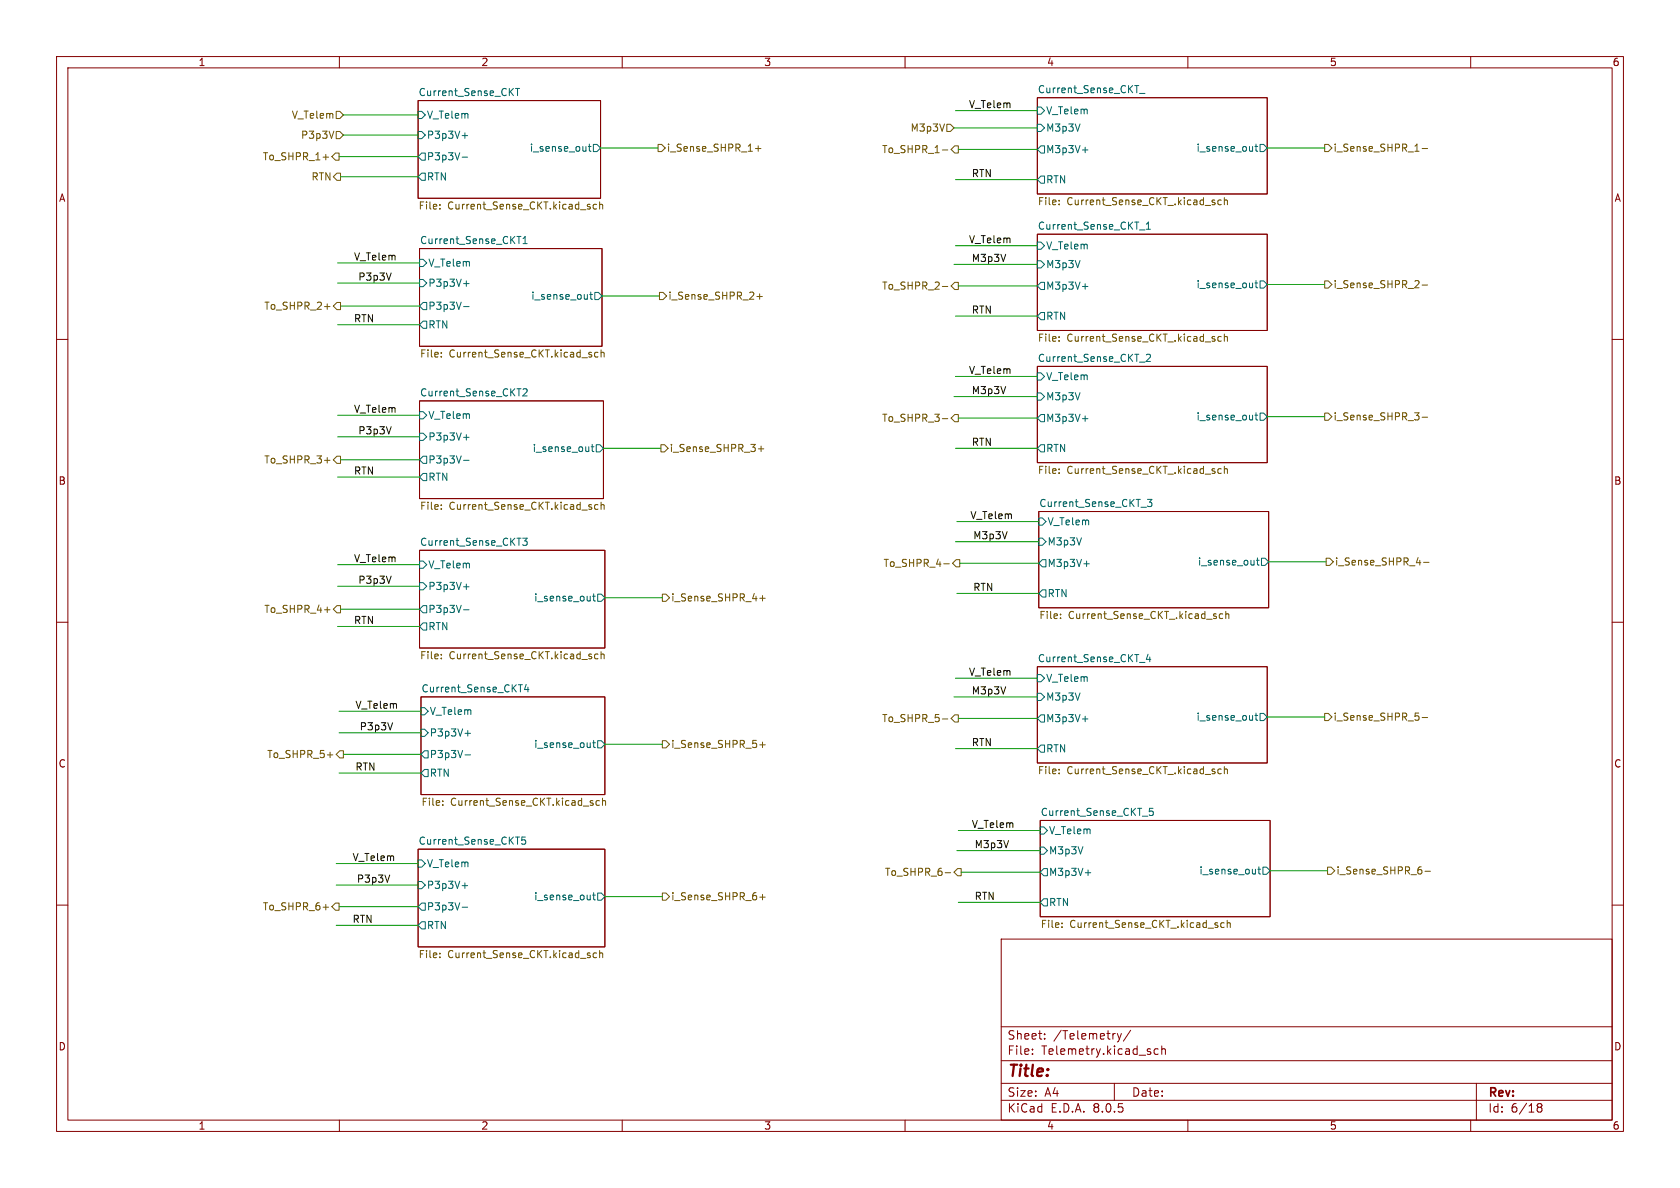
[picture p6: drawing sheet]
<svg xmlns="http://www.w3.org/2000/svg" width="297mm" height="210mm" viewBox="0 0 297 210" stroke-linecap="round" stroke-linejoin="round" font-family="sans-serif">
<g fill="none" stroke="#840000" stroke-width=".18">
<path d="M10 10h277v190h-277zM12 12h273v186h-273zM60 10v2M73.9 17.8h32.3v17.3h-32.3zM110 10v2M160 10v2M183.4 17.3h40.6v17h-40.6zM210 10v2M260 10v2M10 60h2M74.2 43.9h32.2v17.3h-32.2zM183.4 41.4h40.6v17h-40.6z"/>
<path d="M285 60h2M74.2 70.9h32.5v17.2h-32.5zM183.4 64.8h40.6v17h-40.6zM74.2 97.3h32.7v17.3h-32.7zM183.6 90.4h40.7v17h-40.7zM10 110h2M183.4 117.9h40.6v17h-40.6zM285 110h2M74.4 123.2h32.5v17.3h-32.5zM10 160h2M73.9 150.1h33v17.3h-33zM183.9 145h40.6v17.1h-40.6z"/>
<path d="M285 160h2M177 166h108v32h-108zM60 198v2M110 198v2M160 198v2M177 194.5h108M177 191.5h108M177 187.5h108M177 181.5h108M182.5 186.3v.1M182.5 185.5v.1M184.7 183.6v.1"/>
<path d="M184.7 182.8v.1M197 191.5v3M197.5 182.7l.4 1M197.9 183.7l-.2 .4-.2 .1M198.2 182.7l-.3 1M199.9 182.1l-1.3 2M204.7 185.5l-.4-.1-.3 .3v.4l.2 .2h.5M205.4 185.5l.2-.1 .4 .1v.9M205.4 184.9v1.5M210 198v2M260 198v2M261 191.5v6.5"/>
<path d="M271.7 195.5l.3 .2M271.7 195.4l.3-.3 .5 .1 .1 .3-.3 .2M272 195.7h.3M272 195.7l-.3 .3M272.3 195.7l.3 .3-.1 .5-.5 .1-.3-.3"/>
</g>
<g fill="none" stroke="#006464" stroke-width=".18">
<path d="M73.9 19.7h.6l.7 .6-.7 .7h-.6zM91.1 15.6h.8M91.5 15.6v1.3M183.4 18.9h.6l.7 .7-.7 .6h-.6zM201.4 16.5h1M73.9 23.2h.6l.7 .7-.7 .6h-.6zM74.5 30.6h.7v1.3h-.7l-.6-.7zM74.5 27.1h.7v1.2h-.7l-.6-.6zM81.7 27.8h1M81.7 24h1M104 25.9h.5M104.2 25.5v1.1l.3 .1"/>
<path d="M104.9 25.5h.6l.7 .7-.7 .6h-.6zM183.4 22h.6l.7 .6-.7 .6h-.6zM184 31.1h.7v1.3h-.7l-.6-.6zM184 25.8h.7v1.3h-.7l-.6-.7zM191.4 26.5h.9M202.7 39.6l.3-.3v1.2M221.9 25.9h.4M222 25.5v1.1l.3 .1M222.8 25.5h.6l.6 .7-.6 .6h-.6zM74.2 57.4l.6-.6h.6v1.2h-.6zM74.2 45.8h.6l.6 .7-.6 .6h-.6zM74.2 49.4h.6l.6 .6-.6 .7h-.6z"/>
<path d="M74.8 53.5h.6v1.2h-.6l-.6-.6zM82 54.2h.9M82 50.1h.9M91.4 41.8h.7M92.5 43.1h.7M92.5 42.2l.3-.4v1.3M104.3 52.1h.4M104.4 51.6v1.1l.3 .2M105.2 51.7h.6l.6 .6-.6 .7h-.6zM183.4 46.1h.6l.7 .6-.7 .7h-.6zM183.4 42.8h.6l.7 .6-.7 .7h-.6zM184 55.2h.7v1.3h-.7l-.6-.6z"/>
<path d="M184 49.9h.7v1.3h-.7l-.6-.7zM191.4 50.6h.9M201.4 40.6h1M202.7 40.5h.7M221.9 50h.4M222 49.6v1.1l.3 .2M222.8 49.7h.6l.6 .6-.6 .6h-.6zM74.2 72.8h.6l.6 .6-.6 .6h-.6zM74.2 76.6h.6l.6 .6-.6 .7h-.6zM82 77.3h.9M91.4 68.7h.7M92.5 68.8l.5-.1 .2 .4-.8 .9h.8"/>
<path d="M104.5 79h.5M104.7 78.6v1l.3 .2M105.4 78.6h.6l.7 .6-.7 .7h-.6zM183.4 69.5h.6l.7 .6-.7 .6h-.6zM183.4 65.9h.6l.7 .6-.7 .7h-.6zM184 78.6h.7v1.3h-.7l-.6-.7zM184 73.3h.7v1.2h-.7l-.6-.6zM191.4 74h.9M201.4 64h1M202.7 62.7l.4-.1 .3 .4-.8 .9h.8M221.9 73.4h.4M222 73v1.1l.3 .1"/>
<path d="M222.8 73h.6l.6 .7-.6 .6h-.6zM74.2 81.3l.6-.7h.6v1.3h-.6zM74.2 99.2h.6l.6 .6-.6 .7h-.6zM74.8 83.7h.6v1.3h-.6l-.6-.7zM82 81.4h.9M92.4 95.1h.8l-.4 .5 .3 .1v.6l-.1 .1-.6-.1M183.6 95.1h.7l.6 .7-.6 .6h-.7zM183.6 91.6h.7l.6 .6-.6 .6h-.7zM184.3 98.9h.6v1.3h-.6l-.7-.6zM191.6 99.7h1M201.7 89.7h1M202.9 88.3h.7l-.4 .5 .4 .1v.5l-.2 .1-.5-.1"/>
<path d="M222.1 99h.5M222.3 98.6v1.1l.3 .2M223 98.7h.6l.7 .6-.7 .6h-.6zM74.2 107.7l.6-.6h.6v1.2h-.6zM74.2 103h.6l.6 .6-.6 .7h-.6zM74.8 110.1h.6v1.3h-.6l-.6-.7zM82 107.8h.9M82 103.7h.9M104.8 105.4h.5M105 105v1.1l.3 .1M105.7 105h.6l.6 .7-.6 .6h-.6zM183.4 119.3h.6l.7 .6-.7 .6h-.6z"/>
<path d="M184.3 104.3h.6v1.2h-.6l-.7-.6zM201.4 117.1h1M203 115.7l-.3 .9h.7M203.3 116.1v.9M74.4 125.1h.7l.6 .6-.6 .7h-.7zM74.4 128.9h.7l.6 .6-.6 .7h-.7zM75.1 136h.6v1.3h-.6l-.7-.6zM75.1 132.7h.6v1.3h-.6l-.7-.6zM82.2 133.4h1M82.2 129.6h1M93 121l-.3 .9h.8M93.3 121.5v.8"/>
<path d="M104.8 131.3h.5M105 130.9v1.1l.3 .2M105.7 130.9h.6l.6 .7-.6 .6h-.6zM183.4 122.6h.6l.7 .6-.7 .6h-.6zM184 131.7h.7v1.3h-.7l-.6-.7zM184 126.4h.7v1.2h-.7l-.6-.6zM191.4 127.1h.9M221.9 126.5h.4M222 126.1v1l.3 .2M222.8 126.1h.6l.6 .6-.6 .7h-.6zM73.9 152h.6l.7 .7-.7 .6h-.6zM73.9 155.8h.6l.7 .7-.7 .6h-.6z"/>
<path d="M74.5 159.6h.7v1.3h-.7l-.6-.6zM81.7 156.6h1M92.9 148h-.6l-.1 .6 .2-.1h.4l.1 .2v.4l-.2 .1-.5-.1M104.8 158.2h.5M105 157.8v1.1l.3 .2M105.7 157.9h.6l.6 .6-.6 .6h-.6zM183.9 149.7h.6l.7 .7-.7 .6h-.6zM183.9 146.2h.6l.7 .6-.7 .6h-.6zM184.5 158.9h.7v1.2h-.7l-.6-.6zM184.5 153.5h.7v1.3h-.7l-.6-.6zM191.9 154.3h.9M202 144.3h.9"/>
<path d="M203.8 142.9h-.6v.6l.1-.1h.5l.1 .2-.1 .4-.1 .2-.5-.2M222.4 153.7h.5M222.6 153.2v1.1l.3 .2M223.3 153.3h.6l.6 .6-.6 .7h-.6zM74.5 162.9h.7v1.3h-.7l-.6-.6zM81.7 160.4h1"/>
</g>
<g fill="none" stroke="#725600" stroke-width=".18">
<path d="M59.4 19.7h.7l.6 .6-.6 .7h-.7zM57.1 27.8h1M59 23.2l-.4 1.3M59.3 27.1h.6v1.2h-.6l-.6-.6zM59.4 23.2h.7l.6 .7-.6 .6h-.7zM59.6 30.6h.6v1.3h-.6l-.7-.7zM77.8 36.2v.1M77.8 36.8v.2M105.5 36.2l-.4-.1-.2 .3 .1 .5h.5M106 35.7v1.3M106 36.2l.2-.1 .3 .1 .1 .8M116.3 25.5h.7l.6 .7-.6 .6h-.7z"/>
<path d="M133.6 26.3h.9M134 25.8v.9M166.6 26.5h1M167.4 22h.6l.7 .6-.7 .6h-.6zM168.8 25.8h.6v1.3h-.6l-.7-.7zM187.2 35.4v.1M187.2 36.1v.1M215.9 35.4h-.4l-.2 .2 .1 .5h.5M216.4 34.9v1.3M216.4 35.5l.2-.1h.3l.1 .8M234.2 25.5h.6l.7 .7-.7 .6h-.6zM251.4 26.3h1"/>
<path d="M57.4 54.2h.9M59.6 53.5h.6v1.2h-.6l-.7-.6zM116.6 51.7h.6l.7 .6-.7 .7h-.6zM133.8 52.4h1M134.3 51.9v1M166.6 50.6h1M168.8 49.9h.6v1.3h-.6l-.7-.7zM187.2 59.5v.2M215.9 59.5h-.4l-.2 .2 .1 .6h.5M216.4 59.6l.2-.1h.3l.1 .8M216.4 59.1v1.2M234.2 49.7h.6l.7 .6-.7 .6h-.6z"/>
<path d="M251.4 50.4h1M78 63v.1M78 62.3v.2M105.7 62.3h-.3l-.3 .2 .1 .6h.5M106.3 62.4l.1-.1h.3l.1 .8M106.3 61.9v1.2M116.8 78.6h.7l.6 .6-.6 .7h-.7zM134.1 79.3h.9M134.5 78.9v.9M166.6 74h1M168.8 73.3h.6v1.2h-.6l-.7-.6zM187.2 60.2v.1"/>
<path d="M234.2 73h.6l.7 .7-.7 .6h-.6zM251.4 73.8h1M57.4 81.4h.9M59.6 80.6h.6v1.3h-.6l-.7-.6zM78 89.3v.1M78 89.9v.1M105.7 89.3l-.3-.1-.3 .2 .1 .6h.5M106.3 88.8v1.2M106.3 89.3l.1-.1 .3 .1 .1 .7M166.8 99.7h1M169 98.9h.7v1.3h-.7l-.6-.6zM187.2 82.9v.1"/>
<path d="M187.2 83.6v.1M215.9 82.9l-.4-.1-.2 .3 .1 .5h.5M216.4 82.4v1.3M216.4 83l.2-.2 .3 .1 .1 .8M234.4 98.7h.7l.6 .6-.6 .6h-.7zM251.7 99.4h.9M57.4 107.8h.9M59.6 107.1h.6v1.2h-.6l-.7-.6zM78 115.7v.1M78 116.3v.2M105.7 115.7l-.3-.1-.3 .3 .1 .5h.5M106.3 115.2v1.3"/>
<path d="M106.3 115.7l.1-.1 .3 .1 .1 .8M117.1 105h.6l.7 .7-.7 .6h-.6zM134.3 105.8h1M134.8 105.3v.9M187.5 109.2v.1M187.5 108.6v.1M216.2 108.6l-.4-.1-.2 .2 .1 .6h.5M216.7 108.6l.2-.1 .3 .1v.7M216.7 108.1v1.2M57.9 133.4h.9M60.1 132.7h.6v1.3h-.6l-.7-.6zM117.1 130.9h.6l.7 .7-.7 .6h-.6z"/>
<path d="M134.3 131.7h1M134.8 131.2v1M166.6 127.1h1M168.8 126.4h.6v1.2h-.6l-.7-.6zM187.2 136v.1M187.2 136.7v.1M215.9 136l-.4-.1-.2 .3 .1 .5h.5M216.4 135.5v1.3M216.4 136.1l.2-.2 .3 .1 .1 .8M234.2 126.1h.6l.7 .6-.7 .7h-.6zM251.4 126.8h1M59.3 159.6h.6v1.3h-.6l-.6-.6z"/>
<path d="M78.3 142.2v.2M78.3 141.6v.1M106 141.6l-.4-.1-.2 .3 .1 .5h.5M106.5 141.6l.2-.1 .3 .1 .1 .8M106.5 141.1v1.3M117.1 157.9h.6l.7 .6-.7 .6h-.6zM134.3 158.6h1M134.8 158.1v1M167.1 154.3h1M168.7 154.2l.6-.7h.6v1.3h-.6zM234.7 153.3h.6l.7 .6-.7 .7h-.6zM251.9 154h1"/>
<path d="M57.1 160.4h1M77.8 169.2v.1M77.8 168.5v.1M105.5 168.5l-.4-.1-.2 .3 .1 .5h.5M106 168.6l.2-.2 .3 .1 .1 .8M106 168v1.3M187.7 163.8v.2M187.7 163.2v.1M216.4 163.2l-.4-.1-.2 .3 .1 .5h.5M217 163.2l.1-.1 .3 .1 .1 .8M217 162.7v1.3"/>
</g>
<path d="M69.2 48.3l-.5 1.2M69.2 75.4l-.5 1.3M69.2 101.8l-.5 1.3M69.4 127.8l-.4 1.2M68.9 154.7l-.4 1.3" fill="none" stroke="#0f0f0f" stroke-width=".18"/>
<g fill="none" stroke="#009600" stroke-width=".18">
<path d="M168.9 19.6h14.5M59.9 27.7h14M60.2 31.2h13.7M60.7 23.9h13.2M60.7 20.3h13.2M106.2 26.2h10.1M168.7 22.6h14.7M168.9 31.8h14.5M169.4 26.4h14M224 26.2h10.2M59.7 50h14.5M59.7 46.5h14.5"/>
<path d="M59.7 57.4h14.5M60.2 54.1h14M106.4 52.3h10.2M168.7 46.7h14.7M168.9 55.9h14.5M168.9 43.4h14.5M169.4 50.5h14M224 50.3h10.2M59.7 77.2h14.5M59.7 73.4h14.5M106.7 79.2h10.1M168.7 70.1h14.7"/>
<path d="M168.9 79.2h14.5M168.9 66.5h14.5M169.4 73.9h14M224 73.7h10.2M59.7 84.3h14.5M59.7 99.8h14.5M60.2 81.3h14M168.9 95.8h14.7M169.2 92.2h14.4M169.7 99.6h13.9M224.3 99.3h10.1M59.7 103.6h14.5"/>
<path d="M59.7 110.7h14.5M60.2 107.7h14M106.9 105.7h10.2M168.9 119.9h14.5M169.2 104.9h14.4M59.9 125.7h14.5M59.9 129.5h14.5M59.9 136.7h14.5M60.7 133.4h13.7M106.9 131.6h10.2M168.7 123.2h14.7M168.9 132.3h14.5"/>
<path d="M169.4 127h14M224 126.7h10.2M59.4 156.5h14.5M59.4 152.7h14.5M106.9 158.5h10.2M169.2 150.4h14.7M169.4 159.5h14.5M169.4 146.8h14.5M169.9 154.2h14M224.5 153.9h10.2M59.4 163.6h14.5M59.9 160.3h14"/>
</g>
<text font-size="2.8" fill="#840000" x="178" y="190.9">Title:</text>
<g font-size="2.1" fill="#840000">
<text x="178" y="184">Sheet:</text>
<text x="186.2" y="184">/Telemetry/</text>
<text x="178" y="186.7">File:</text>
<text x="184.1" y="186.7">Telemetry.kicad_sch</text>
<text x="178" y="196.9">KiCad</text>
<text x="178" y="194.1">Size:</text>
<text x="184.7" y="194.1">A4</text>
<text x="185.7" y="196.9">E.D.A.</text>
<text x="193.3" y="196.9">8.0.5</text>
<text x="200" y="194.1">Date:</text>
<text x="263" y="194.3">Rev:</text>
<text x="263" y="196.9">Id:</text>
<text x="267.1" y="196.9">6/18</text>
</g>
<g font-size="1.8" fill="#840000">
<text x="35" y="11.9">1</text>
<text x="85" y="11.9">2</text>
<text x="135" y="11.9">3</text>
<text x="185" y="11.9">4</text>
<text x="235" y="11.9">5</text>
<text x="285" y="11.9">6</text>
<text x="10.3" y="35.9">A</text>
<text x="285.3" y="35.9">A</text>
<text x="10.3" y="85.9">B</text>
<text x="285.3" y="85.9">B</text>
<text x="10.3" y="135.9">C</text>
<text x="285.3" y="135.9">C</text>
<text x="10.3" y="185.9">D</text>
<text x="285.3" y="185.9">D</text>
<text x="35" y="199.9">1</text>
<text x="85" y="199.9">2</text>
<text x="135" y="199.9">3</text>
<text x="185" y="199.9">4</text>
<text x="235" y="199.9">5</text>
<text x="285" y="199.9">6</text>
</g>
<g font-size="1.8" fill="#006464">
<text x="73.9" y="17.1">Current_Sense_CKT</text>
<text x="183.4" y="16.6">Current_Sense_CKT_</text>
<text x="75.4" y="21.2">V_Telem</text>
<text x="184.8" y="23.5">M3p3V</text>
<text x="184.8" y="20.4">V_Telem</text>
<text x="75.4" y="28.5">P3p3V-</text>
<text x="75.4" y="24.7">P3p3V+</text>
<text x="93.6" y="27">i_sense_out</text>
<text x="184.8" y="27.3">M3p3V+</text>
<text x="211.4" y="27">i_sense_out</text>
<text x="75.4" y="32.1">RTN</text>
<text x="184.8" y="32.6">RTN</text>
<text x="183.4" y="40.7">Current_Sense_CKT_1</text>
<text x="74.2" y="43.2">Current_Sense_CKT1</text>
<text x="75.6" y="47.3">V_Telem</text>
<text x="184.8" y="47.6">M3p3V</text>
<text x="184.8" y="44.3">V_Telem</text>
<text x="75.6" y="50.9">P3p3V+</text>
<text x="93.8" y="53.2">i_sense_out</text>
<text x="184.8" y="51.4">M3p3V+</text>
<text x="211.4" y="51.2">i_sense_out</text>
<text x="75.6" y="58.3">RTN</text>
<text x="75.6" y="55">P3p3V-</text>
<text x="184.8" y="56.7">RTN</text>
<text x="183.4" y="64.1">Current_Sense_CKT_2</text>
<text x="74.2" y="70.2">Current_Sense_CKT2</text>
<text x="184.8" y="71">M3p3V</text>
<text x="184.8" y="67.4">V_Telem</text>
<text x="75.6" y="74.3">V_Telem</text>
<text x="184.8" y="74.8">M3p3V+</text>
<text x="211.4" y="74.5">i_sense_out</text>
<text x="75.6" y="82.1">P3p3V-</text>
<text x="75.6" y="78.1">P3p3V+</text>
<text x="94.1" y="80.1">i_sense_out</text>
<text x="184.8" y="80.1">RTN</text>
<text x="75.6" y="85.2">RTN</text>
<text x="183.6" y="89.7">Current_Sense_CKT_3</text>
<text x="185.1" y="93.1">V_Telem</text>
<text x="74.2" y="96.6">Current_Sense_CKT3</text>
<text x="75.6" y="100.7">V_Telem</text>
<text x="185.1" y="96.6">M3p3V</text>
<text x="185.1" y="100.4">M3p3V+</text>
<text x="211.7" y="100.2">i_sense_out</text>
<text x="75.6" y="104.5">P3p3V+</text>
<text x="94.3" y="106.5">i_sense_out</text>
<text x="185.1" y="105.8">RTN</text>
<text x="75.6" y="111.6">RTN</text>
<text x="75.6" y="108.6">P3p3V-</text>
<text x="183.4" y="117.1">Current_Sense_CKT_4</text>
<text x="74.4" y="122.5">Current_Sense_CKT4</text>
<text x="184.8" y="124.1">M3p3V</text>
<text x="184.8" y="120.8">V_Telem</text>
<text x="75.9" y="126.6">V_Telem</text>
<text x="75.9" y="130.4">P3p3V+</text>
<text x="184.8" y="127.9">M3p3V+</text>
<text x="211.4" y="127.6">i_sense_out</text>
<text x="75.9" y="137.5">RTN</text>
<text x="75.9" y="134.2">P3p3V-</text>
<text x="94.3" y="132.4">i_sense_out</text>
<text x="184.8" y="133.2">RTN</text>
<text x="73.9" y="149.4">Current_Sense_CKT5</text>
<text x="183.9" y="144.3">Current_Sense_CKT_5</text>
<text x="185.4" y="147.7">V_Telem</text>
<text x="75.4" y="153.5">V_Telem</text>
<text x="185.4" y="151.2">M3p3V</text>
<text x="185.4" y="155">M3p3V+</text>
<text x="211.9" y="154.8">i_sense_out</text>
<text x="75.4" y="161.1">P3p3V-</text>
<text x="75.4" y="157.3">P3p3V+</text>
<text x="94.3" y="159.4">i_sense_out</text>
<text x="185.4" y="160.4">RTN</text>
<text x="75.4" y="164.4">RTN</text>
</g>
<g font-size="1.8" fill="#725600">
<text x="51.5" y="21.2">V_Telem</text>
<text x="160.9" y="23.5">M3p3V</text>
<text x="46.4" y="28.5">To_SHPR_1+</text>
<text x="53.1" y="24.7">P3p3V</text>
<text x="117.8" y="27">i_Sense_SHPR_1+</text>
<text x="155.8" y="27.3">To_SHPR_1-</text>
<text x="235.6" y="27">i_Sense_SHPR_1-</text>
<text x="55" y="32.1">RTN</text>
<text x="73.9" y="37.4">File:</text>
<text x="79.1" y="37.4">Current_Sense_CKT.kicad_sch</text>
<text x="183.4" y="36.6">File:</text>
<text x="188.6" y="36.6">Current_Sense_CKT_.kicad_sch</text>
<text x="118" y="53.2">i_Sense_SHPR_2+</text>
<text x="155.8" y="51.4">To_SHPR_2-</text>
<text x="235.6" y="51.2">i_Sense_SHPR_2-</text>
<text x="46.6" y="55">To_SHPR_2+</text>
<text x="74.2" y="63.5">File:</text>
<text x="79.4" y="63.5">Current_Sense_CKT.kicad_sch</text>
<text x="183.4" y="60.7">File:</text>
<text x="188.6" y="60.7">Current_Sense_CKT_.kicad_sch</text>
<text x="155.8" y="74.8">To_SHPR_3-</text>
<text x="235.6" y="74.5">i_Sense_SHPR_3-</text>
<text x="46.6" y="82.1">To_SHPR_3+</text>
<text x="118.3" y="80.1">i_Sense_SHPR_3+</text>
<text x="183.4" y="84.1">File:</text>
<text x="188.6" y="84.1">Current_Sense_CKT_.kicad_sch</text>
<text x="74.2" y="90.4">File:</text>
<text x="79.4" y="90.4">Current_Sense_CKT.kicad_sch</text>
<text x="156.1" y="100.4">To_SHPR_4-</text>
<text x="235.9" y="100.2">i_Sense_SHPR_4-</text>
<text x="118.6" y="106.5">i_Sense_SHPR_4+</text>
<text x="46.6" y="108.6">To_SHPR_4+</text>
<text x="183.6" y="109.8">File:</text>
<text x="188.9" y="109.8">Current_Sense_CKT_.kicad_sch</text>
<text x="74.2" y="116.9">File:</text>
<text x="79.4" y="116.9">Current_Sense_CKT.kicad_sch</text>
<text x="155.8" y="127.9">To_SHPR_5-</text>
<text x="235.6" y="127.6">i_Sense_SHPR_5-</text>
<text x="47.1" y="134.2">To_SHPR_5+</text>
<text x="118.6" y="132.4">i_Sense_SHPR_5+</text>
<text x="183.4" y="137.2">File:</text>
<text x="188.6" y="137.2">Current_Sense_CKT_.kicad_sch</text>
<text x="74.4" y="142.8">File:</text>
<text x="79.6" y="142.8">Current_Sense_CKT.kicad_sch</text>
<text x="156.3" y="155">To_SHPR_6-</text>
<text x="236.2" y="154.8">i_Sense_SHPR_6-</text>
<text x="46.4" y="161.1">To_SHPR_6+</text>
<text x="118.6" y="159.4">i_Sense_SHPR_6+</text>
<text x="183.9" y="164.4">File:</text>
<text x="189.1" y="164.4">Current_Sense_CKT_.kicad_sch</text>
<text x="73.9" y="169.7">File:</text>
<text x="79.1" y="169.7">Current_Sense_CKT.kicad_sch</text>
</g>
<g font-size="1.8" fill="#0f0f0f">
<text x="171.2" y="19.2">V_Telem</text>
<text x="171.7" y="31.4">RTN</text>
<text x="62.5" y="46.1">V_Telem</text>
<text x="171.2" y="43.1">V_Telem</text>
<text x="171.7" y="46.4">M3p3V</text>
<text x="63.2" y="49.7">P3p3V</text>
<text x="62.5" y="57.1">RTN</text>
<text x="171.7" y="55.5">RTN</text>
<text x="171.2" y="66.2">V_Telem</text>
<text x="171.7" y="69.8">M3p3V</text>
<text x="62.5" y="73.1">V_Telem</text>
<text x="63.2" y="76.9">P3p3V</text>
<text x="62.5" y="84">RTN</text>
<text x="171.7" y="78.9">RTN</text>
<text x="171.4" y="91.9">V_Telem</text>
<text x="172" y="95.4">M3p3V</text>
<text x="62.5" y="99.5">V_Telem</text>
<text x="63.2" y="103.3">P3p3V</text>
<text x="172" y="104.6">RTN</text>
<text x="62.5" y="110.4">RTN</text>
<text x="171.2" y="119.5">V_Telem</text>
<text x="62.7" y="125.4">V_Telem</text>
<text x="171.7" y="122.8">M3p3V</text>
<text x="63.5" y="129.2">P3p3V</text>
<text x="171.7" y="132">RTN</text>
<text x="62.7" y="136.3">RTN</text>
<text x="171.7" y="146.5">V_Telem</text>
<text x="62.2" y="152.3">V_Telem</text>
<text x="172.2" y="150">M3p3V</text>
<text x="63" y="156.1">P3p3V</text>
<text x="172.2" y="159.2">RTN</text>
<text x="62.2" y="163.2">RTN</text>
</g>
</svg>
